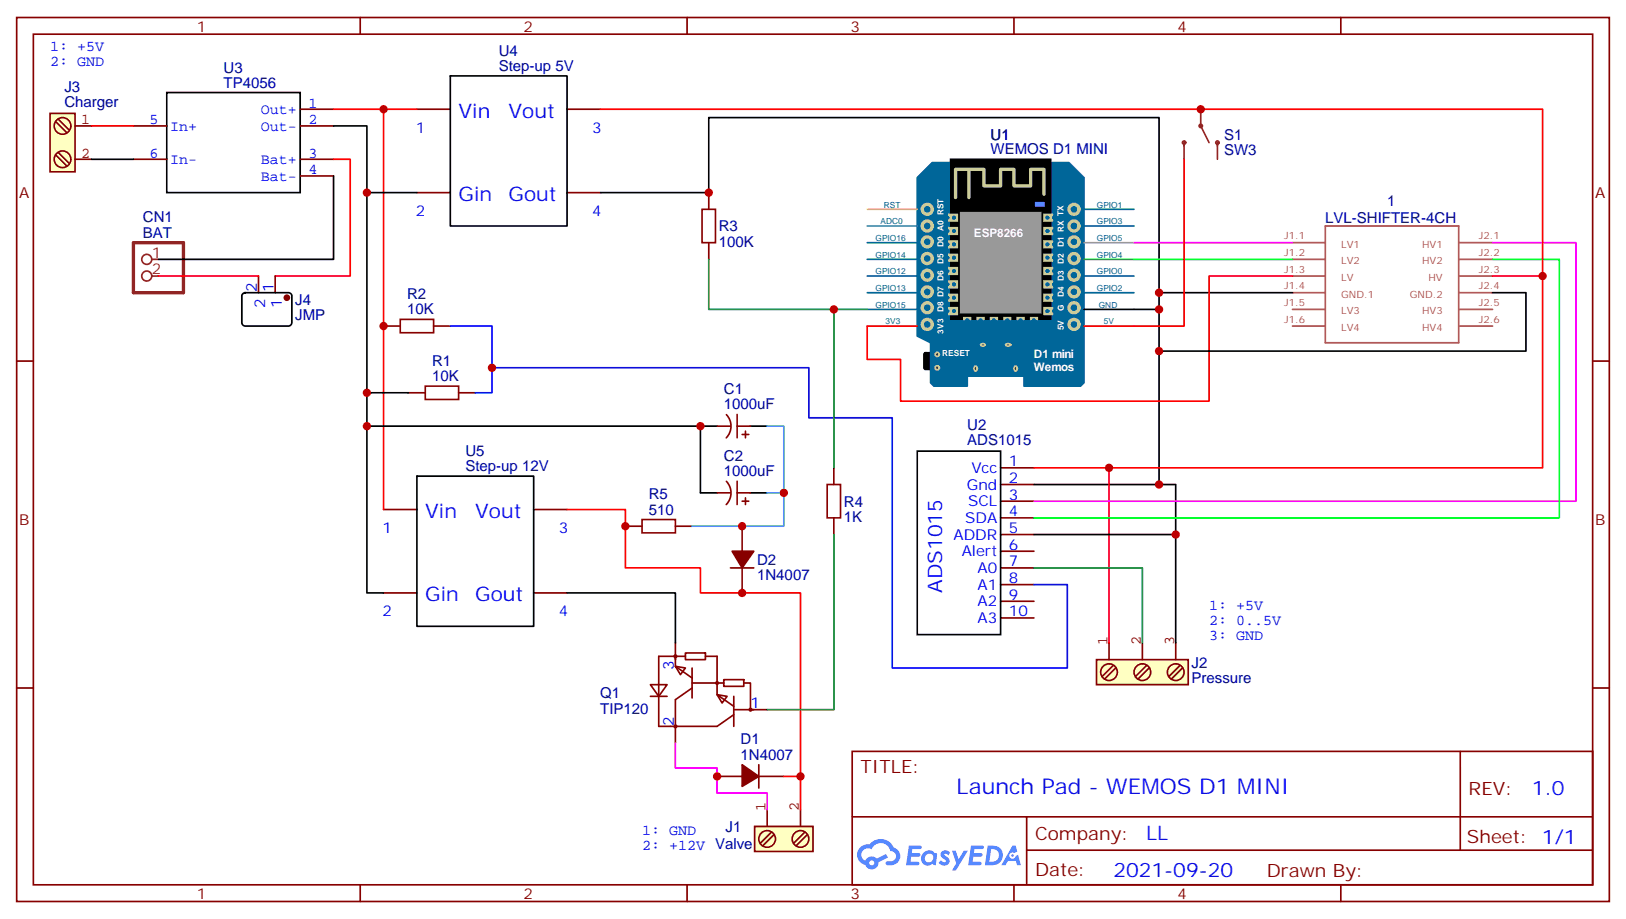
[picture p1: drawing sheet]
<svg xmlns="http://www.w3.org/2000/svg" width="344mm" height="194mm" viewBox="0 0 344 194" stroke-linecap="round" stroke-linejoin="round" font-family="sans-serif">
<g fill="none" stroke="#870000" stroke-width=".35">
<path d="M3.5 3.7h336.9v187h-336.9zM7.1 7.2h329.8v179.9h-329.8zM76.2 3.7v3.5M145.3 3.7v3.5M214.5 3.7v3.5M283.6 3.7v3.5M3.5 76.4h3.6M336.9 76.4h3.5M3.5 145.5h3.6M180.3 158.9h156.6v28.2h-156.6zM308.9 159v20.8M336.9 145.5h3.5"/>
<path d="M180.3 172.8h156.5M217.2 179.8h119.6M217.2 172.8v14.1M76.2 187.1v3.6M145.3 187.1v3.6M214.5 187.1v3.6M283.6 187.1v3.6"/>
</g>
<g fill="#5487ff">
<path d="M199.3 180.1a1.22 1.22 0 0 1 1.7 .3l-.4 .5a.47 .47 0 0 0-.4-.4 .47 .47 0 0 0-.5 .2l.1 .2a1.55 1.55 0 0 1 1 1.5 1.34 1.34 0 0 1-2.2 .1l.4-.5 .8 .4a.29 .29 0 0 0 .3-.3 .29 .29 0 0 0-.3-.3 1.04 1.04 0 0 1-.5-1.7z"/>
<path d="M192.3 178.9h2.1a.43 .43 0 0 1 .4 0 .43 .43 0 0 1 .1 .5l-.3 .2h-1.6l-.1 .9h1.5a.37 .37 0 0 1 .3 .4 .37 .37 0 0 1-.4 .3h-1.5l-.2 1.1h1.3a.43 .43 0 0 1 .4 .1 .43 .43 0 0 1 .1 .4l-.3 .2h-2.4z"/>
<path d="M205.4 178.9h2.1a.43 .43 0 0 1 .5 0 .43 .43 0 0 1 .1 .5l-.3 .2h-1.7l-.1 .9h1.5a.37 .37 0 0 1 .4 .4 .37 .37 0 0 1-.4 .3h-1.6l-.2 1.1h1.3a.43 .43 0 0 1 .5 .1 .43 .43 0 0 1 .1 .4l-.3 .2h-2.5z"/>
<path d="M214.2 178.9h.7l.3 1.2-.6 .3a.69 .69 0 0 0-1 .3 .69 .69 0 0 0 .4 1 .69 .69 0 0 0 .9-.6l.5-.3 .5 2.2h-.8l-.2-.9h-1.7l-.5 .9h-.9z"/>
<path d="M201.4 179.9h.8l.6 1.9 1.1-1.9h.8l-2.5 4.2h-.8l.9-1.5z"/>
<path d="M208.9 178.9l-.5 4.1h1.3a2.11 2.11 0 0 0 2.4-2.1 2.11 2.11 0 0 0-2.5-2zM209.7 179.6a1.39 1.39 0 0 1 1.6 1.4 1.39 1.39 0 0 1-1.8 1.3h-.2z"/>
<path d="M195.3 180.5a1.47 1.47 0 0 0-.2 2.1 1.47 1.47 0 0 0 2.1 .1l.7 .3 .3-2.3-.1-.2-.4-.1a1.49 1.49 0 0 0-2.4 .1zM195.9 180.8a.92 .92 0 0 1 1.5 .6 .92 .92 0 0 1-1.2 1 .9 .9 0 0 1-.3-1.6z"/>
<path d="M182 179.2a2.18 2.18 0 0 0 1 3.8 1.44 1.44 0 0 0 1.7 .9 1.44 1.44 0 0 0 1.1-1.5l2-1-.4-.8-1.9 1a1.47 1.47 0 0 0-2.5 .5 1.39 1.39 0 0 1-.6-2 1.39 1.39 0 0 1 2-.5 2.08 2.08 0 0 1 2.1-1.3 2.08 2.08 0 0 1 1.9 1.7 1.07 1.07 0 0 1 1.1 1 1.07 1.07 0 0 1-1 1.2h-.6a.43 .43 0 0 0-.6 .3 .43 .43 0 0 0 .5 .5 2 2 0 0 0 2.4-1 2 2 0 0 0-.7-2.5l-.5-.2a2.98 2.98 0 0 0-5-.7l-1.1 .1zM183.9 182.5a.54 .54 0 0 1 1 0 .54 .54 0 0 1-1 0z"/>
<circle cx="214.2" cy="181" r=".26"/>
</g>
<path d="M201.1 33.7h21.1v33.9h-21.1zM195.5 74.8l.3-.2h1.4l.3 .2 .1 3-.2 .3h-1.6l-.3-.2z" fill="#000" stroke="#000" stroke-width=".35"/>
<path d="M197.2 34.4h28.9l3.2 3.2v43.4l-.7 .7h-12v-2.1h-12v2.1h-7l-.8-.7v-8.5l-2.8-1.4v-33.5z" fill="#069" stroke="#069" stroke-width=".35"/>
<path d="M203.2 45h16.9v21.1h-16.9z" fill="#999" stroke="#999" stroke-width=".35"/>
<g fill="none" stroke="#cc9" stroke-width=".71">
<path d="M205 35.8v6M220.8 41.1v-5.3h-2.8v3.5h-3.5v-3.5h-2.8v3.5h-3.6v-3.5h-6v6"/>
<circle cx="196.1" cy="47.8" r="1.06"/>
<circle cx="196.1" cy="51.2" r="1.06"/>
<circle cx="196.1" cy="44.3" r="1.06"/>
<circle cx="196.1" cy="54.7" r="1.06"/>
<circle cx="196.1" cy="58.2" r="1.06"/>
<circle cx="227.2" cy="44.3" r="1.06"/>
<circle cx="227.2" cy="51.2" r="1.06"/>
<circle cx="227.2" cy="47.8" r="1.06"/>
<circle cx="227.2" cy="54.7" r="1.06"/>
<circle cx="227.2" cy="58.2" r="1.06"/>
<circle cx="196.1" cy="68.6" r="1.06"/>
<circle cx="196.1" cy="61.7" r="1.06"/>
<circle cx="196.1" cy="65.1" r="1.06"/>
<circle cx="227.2" cy="68.6" r="1.06"/>
<circle cx="227.2" cy="61.7" r="1.06"/>
<circle cx="227.2" cy="65.1" r="1.06"/>
</g>
<path d="M218.7 42.5h2.5v1.4h-2.5z" fill="#69f" stroke="#000" stroke-width=".35"/>
<g fill="#333" stroke="#cc9" stroke-width=".35">
<path d="M206.2 77.5a.46 .46 0 0 1 .5 .5 .46 .46 0 0 1-.5 .4 .68 .68 0 0 1 0-.9z"/>
<path d="M214.7 77.5a.46 .46 0 0 1 .5 .5 .46 .46 0 0 1-.5 .4 .68 .68 0 0 1 0-.9z"/>
<path d="M207.5 72.8l.4-.1 .4 .1a.42 .42 0 0 1-.4 .4 .42 .42 0 0 1-.4-.4z"/>
<path d="M212.8 72.8l.5-.1 .4 .1a.46 .46 0 0 1-.4 .4 .46 .46 0 0 1-.5-.4z"/>
<circle cx="198.3" cy="75" r=".44"/>
<circle cx="198.3" cy="77.8" r=".44"/>
</g>
<g fill="#cc9" stroke="#cc9" stroke-width=".35">
<path d="M220.8 45.3h1.8v1.4h-1.8z"/>
<path d="M220.8 48.2h1.8v1.4h-1.8z"/>
<path d="M220.8 51h1.8v1.4h-1.8z"/>
<path d="M220.8 53.8h1.8v1.4h-1.8z"/>
<path d="M220.8 56.6h1.8v1.4h-1.8z"/>
<path d="M220.8 59.4h1.8v1.5h-1.8z"/>
<path d="M220.8 62.3h1.8v1.4h-1.8z"/>
<path d="M220.8 65.1h1.8v1.4h-1.8z"/>
<path d="M200.7 45.3h1.8v1.4h-1.8z"/>
<path d="M200.7 48.2h1.8v1.4h-1.8z"/>
<path d="M200.7 51h1.8v1.4h-1.8z"/>
<path d="M200.7 53.8h1.8v1.4h-1.8z"/>
<path d="M200.7 56.6h1.8v1.4h-1.8z"/>
<path d="M200.7 59.4h1.8v1.5h-1.8z"/>
<path d="M200.7 62.3h1.8v1.4h-1.8z"/>
<path d="M200.7 65.1h1.8v1.4h-1.8z"/>
<path d="M203.9 67.2h1.4v.4h-1.4z"/>
<path d="M206.7 67.2h1.4v.4h-1.4z"/>
<path d="M209.5 67.2h1.5v.4h-1.5z"/>
<path d="M212.4 67.2h1.4v.4h-1.4z"/>
<path d="M215.2 67.2h1.4v.4h-1.4z"/>
<path d="M218 67.2h1.4v.4h-1.4z"/>
</g>
<g fill="#069" stroke="#069" stroke-width=".35">
<circle cx="223" cy="46" r=".26"/>
<circle cx="221.5" cy="46" r=".26"/>
<circle cx="223" cy="48.9" r=".26"/>
<circle cx="221.5" cy="48.9" r=".26"/>
<circle cx="223" cy="51.7" r=".26"/>
<circle cx="221.5" cy="51.7" r=".26"/>
<circle cx="223" cy="54.5" r=".26"/>
<circle cx="221.5" cy="54.5" r=".26"/>
<circle cx="223" cy="57.3" r=".26"/>
<circle cx="221.5" cy="57.3" r=".26"/>
<circle cx="223" cy="60.1" r=".26"/>
<circle cx="221.5" cy="60.1" r=".26"/>
<circle cx="223" cy="63" r=".26"/>
<circle cx="221.5" cy="63" r=".26"/>
<circle cx="223" cy="65.8" r=".26"/>
<circle cx="221.5" cy="65.8" r=".26"/>
<circle cx="200.4" cy="46" r=".26"/>
<circle cx="201.8" cy="46" r=".26"/>
<circle cx="200.4" cy="48.9" r=".26"/>
<circle cx="201.8" cy="48.9" r=".26"/>
<circle cx="200.4" cy="51.7" r=".26"/>
<circle cx="201.8" cy="51.7" r=".26"/>
<circle cx="200.4" cy="54.5" r=".26"/>
<circle cx="201.8" cy="54.5" r=".26"/>
<circle cx="200.4" cy="57.3" r=".26"/>
<circle cx="201.8" cy="57.3" r=".26"/>
<circle cx="200.4" cy="60.1" r=".26"/>
<circle cx="201.8" cy="60.1" r=".26"/>
<circle cx="200.4" cy="63" r=".26"/>
<circle cx="201.8" cy="63" r=".26"/>
<circle cx="200.4" cy="65.8" r=".26"/>
<circle cx="201.8" cy="65.8" r=".26"/>
<circle cx="204.6" cy="67.9" r=".38"/>
<circle cx="207.4" cy="67.9" r=".38"/>
<circle cx="210.2" cy="67.9" r=".38"/>
<circle cx="213" cy="67.9" r=".38"/>
<circle cx="215.9" cy="67.9" r=".38"/>
<circle cx="218.7" cy="67.9" r=".38"/>
</g>
<path d="M183.4 58.4h10.6M183.4 51.3h10.6M183.4 54.9h10.6M229.3 44.3h10.6M229.3 47.8h10.6M229.3 58.4h10.6M183.4 61.9h10.6M183.4 65.4h10.6M229.3 61.9h10.6" fill="none" stroke="#069" stroke-width=".35"/>
<path d="M229.3 51.3h10.6" fill="none" stroke="#999" stroke-width=".35"/>
<path d="M229.3 54.9h10.6" fill="none" stroke="#3c3" stroke-width=".35"/>
<path d="M35.3 19.6h28.2v21.1h-28.2zM95.2 16.1h24.7v31.7h-24.7zM229.3 65.4h10.6M194 95.4h17.7v38.8h-17.7zM88.2 100.7h24.7v31.8h-24.7z" fill="none" stroke="#000" stroke-width=".35"/>
<path d="M183.4 69h10.6M229.3 69h10.6" fill="none" stroke="#f00" stroke-width=".35"/>
<path d="M183.4 44.3h10.6" fill="none" stroke="#fc3" stroke-width=".35"/>
<path d="M183.4 47.8h10.6" fill="none" stroke="#0cc" stroke-width=".35"/>
<g fill="none" stroke="#870000" stroke-width=".35">
<path d="M28.2 26.6h7.1M28.2 33.7h7.1M63.5 23.1h7.1M63.5 26.6h7.1M63.5 33.7h7.1M63.5 37.2h7.1M88.2 23.1h7M119.9 23.1h7.1M88.2 40.7h7M119.9 40.7h7.1M211.7 99h7M81.1 107.8h7.1"/>
<path d="M112.9 107.8h7M211.7 102.5h7M211.7 106h7M211.7 109.5h7M211.7 113.1h7M211.7 116.6h7M81.1 125.4h7.1M112.9 125.4h7M211.7 120.1h7M211.7 123.6h7M211.7 127.2h7M211.7 130.7h7"/>
</g>
<path d="M159.6 174.8h12.4v5.3h-12.4z" fill="#ffffc2" stroke="#850000" stroke-width=".35"/>
<path d="M162.3 175.7a1.76 1.76 0 0 0-1.6 2.6 1.76 1.76 0 0 0 3 .1 1.76 1.76 0 0 0-1.3-2.7M162.3 171.3v3.5M163.2 176l-2.3 2.3M163.7 176.6l-2.3 2.3M169.3 175.7a1.76 1.76 0 0 0-1.5 2.6 1.76 1.76 0 0 0 3 .1 1.76 1.76 0 0 0-1.3-2.7M169.3 171.3v3.5M170.2 176l-2.3 2.3M170.7 176.6l-2.2 2.3" fill="none" stroke="#850000" stroke-width=".35"/>
<path d="M232 139.5h19.4v5.3h-19.4z" fill="#ffffc2" stroke="#850000" stroke-width=".35"/>
<path d="M234.6 136v3.5M241.7 136v3.5M248.7 136v3.5M234.6 140.4a1.76 1.76 0 0 0-1.6 2.6 1.76 1.76 0 0 0 3.1 .1 1.76 1.76 0 0 0-1.3-2.7M235.5 140.8l-2.3 2.3M236 141.3l-2.3 2.3M241.7 140.4a1.76 1.76 0 0 0-1.6 2.6 1.76 1.76 0 0 0 3 .1 1.76 1.76 0 0 0-1.3-2.7M242.5 140.8l-2.3 2.3M243.1 141.3l-2.3 2.3M248.7 140.4a1.76 1.76 0 0 0-1.5 2.6 1.76 1.76 0 0 0 3 .1 1.76 1.76 0 0 0-1.3-2.7M249.6 140.8l-2.3 2.3M250.1 141.3l-2.3 2.3" fill="none" stroke="#850000" stroke-width=".35"/>
<g fill="none" stroke="#870000" stroke-width=".35">
<path d="M86.4 83.1h3.6M97 83.1h3.5M142.9 138.8h-3.6v14.8h12.4l3.5-2.4M142.9 136v3.5M145 138.8h-2.1v2.1l3.5 2.5M145 138.1h4.2v1.4h-4.2zM149.2 138.8h2.5v8.1l3.5 2.5M137.6 144.8h3.5l-1.8 2.5zM137.6 147.3h3.5M142.9 140.9l2.1 .4-1.1 1.4zM146.4 145.5l-3.5 2.5v9.2M146.4 144.5h6.7"/>
<path d="M146.4 141.3v6.3M151.7 146.9l2.1 .4-1 1.4zM153.1 143.8h4.2v1.4h-4.2zM155.2 150.1h7.1M155.2 147.3v6.3M157.3 144.5h1.4v5.6M151.7 164.2h5.3M160.5 164.2h5.3M160.5 161.7v5"/>
<circle cx="142.9" cy="138.8" r=".26"/>
<circle cx="142.9" cy="153.6" r=".26"/>
<circle cx="151.7" cy="144.5" r=".26"/>
<circle cx="158.8" cy="150.1" r=".26"/>
</g>
<path d="M90 81.7h7v2.8h-7z" fill="none" stroke="#a10000" stroke-width=".35"/>
<path d="M157 161.7l3.5 2.5-3.5 2.1z" fill="#870000" stroke="#870000" stroke-width=".35"/>
<path d="M28.2 51.3h10.6v10.6h-10.6z" fill="none" stroke="#8c2424" stroke-width=".71"/>
<g fill="none" stroke="#8c2424" stroke-width=".35">
<path d="M32.1 58.4h1.4M32.1 54.9h1.4"/>
<circle cx="31" cy="58.4" r="1.06"/>
<circle cx="31" cy="54.9" r="1.06"/>
</g>
<path d="M10.6 24h5.3v12.3h-5.3z" fill="#ffffc2" stroke="#850000" stroke-width=".35"/>
<path d="M11.8 32.8l2.3 2.3M11.8 25.8l2.3 2.2M12.3 25.2l2.3 2.3M12.3 32.3l2.3 2.3M15 33.7a1.76 1.76 0 0 0-2.6-1.6 1.76 1.76 0 0 0-.1 3.1 1.76 1.76 0 0 0 2.7-1.4M15 26.6a1.76 1.76 0 0 0-2.6-1.5 1.76 1.76 0 0 0-.1 3 1.76 1.76 0 0 0 2.7-1.3M15.9 26.6h3.5M15.9 33.7h3.5" fill="none" stroke="#850000" stroke-width=".35"/>
<path d="M19.4 26.6h8.8M70.6 33.7h3.5v24.7h-15.9M70.6 23.1h17.6M81.1 23.1v84.7M127 23.1h199.3v35.3M250.5 33.7v35.3h-10.6M33.5 58.4h21.2M273.4 58.4h-17.6v26.4h-65.3v-8.8h-7.1v-7M315.7 58.4h10.6v40.6h-107.6M234.6 99v37M119.9 107.8h12.4v12.3h15.9v5.3h21.1v45.9M165.8 164.2h3.5" fill="none" stroke="#f00" stroke-width=".35"/>
<g fill="none" stroke="#000" stroke-width=".35">
<path d="M19.4 33.7h8.8M70.6 37.2v17.7h-37.1M70.6 26.6h7v14.1h10.6M77.6 40.7v84.7h3.5M127 40.7h22.9v-15.8h95.3v40.5h-5.3M51.4 62.1l.5-.2h9.1a.71 .71 0 0 1 .7 .7v5.7a.76 .76 0 0 1-.7 .7h-9.1a.76 .76 0 0 1-.7-.7v-5.7zM245.2 65.4v37.1h-26.5M245.2 61.9h28.2M315.7 61.9h7.1v12.4h-77.6M77.6 90.1h70.6v14.1h3.5M77.6 83.1h8.8M148.2 90.1h3.5"/>
<path d="M158.7 90.1h3.6M158.7 104.2h3.6M218.7 113.1h30M245.2 102.5h3.5v33.5M119.9 125.4h23v10.6"/>
</g>
<path d="M148.5 44.3h2.8v7h-2.8zM84.7 67.6h7v2.8h-7zM135.8 109.9h7.1v2.8h-7.1zM175 102.5h2.8v7h-2.8z" fill="none" stroke="#a10000" stroke-width=".35"/>
<g fill="none" stroke="#870000" stroke-width=".35">
<path d="M54.7 58.4v3.5M58.2 58.4v3.5M149.9 40.7v3.6M149.9 51.3v3.6M81.1 69h3.6M91.7 69h3.5M151.7 90.1h2.8M153.7 87.7a3.5 3.5 0 0 1-.1 4.9M155.9 87.7v4.9M155.9 90.1h2.8M157 91.9h1.4M157.7 91.2v1.4"/>
<path d="M176.4 99v3.5M132.3 111.3h3.5M142.9 111.3h3.5M151.7 104.2h2.8M153.7 101.8a3.5 3.5 0 0 1-.1 4.9M155.9 101.8v4.9M155.9 104.2h2.8M157 111.3v5.3M157 106h1.4M157.7 105.3v1.4M176.4 109.5v3.6M154.5 120.1h5"/>
<path d="M157 120.1v5.3"/>
</g>
<path d="M149.9 54.9v10.5h26.5M183.4 65.4h-7v33.6M176.4 113.1v37h-14.1M218.7 120.1h23v15.9" fill="none" stroke="#008700" stroke-width=".35"/>
<g fill="none" stroke="#a64a4a" stroke-width=".35">
<path d="M273.4 58.4h6.9M273.4 54.9h6.9M273.4 51.3h6.9M280.3 47.8h28.3v24.7h-28.3zM308.8 58.4h6.9M308.8 54.9h6.9M308.8 51.3h6.9M273.4 65.4h6.9M273.4 61.9h6.9M273.4 69h6.9M308.8 65.4h6.9M308.8 61.9h6.9"/>
<path d="M308.8 69h6.9"/>
</g>
<path d="M239.9 54.9h33.5M315.7 54.9h14.1v54.6h-111.1" fill="none" stroke="#0f0" stroke-width=".35"/>
<path d="M239.9 51.3h33.5M315.7 51.3h17.7v54.7h-114.7M142.9 157.2v5.3h8.8v5.2h10.6v3.6" fill="none" stroke="#f0f" stroke-width=".35"/>
<path d="M95.2 69h8.9v14.1h-3.6M104.1 77.8h67v10.6h17.6v52.9h37.1v-17.7h-7.1" fill="none" stroke="#00f" stroke-width=".35"/>
<g fill="#870000" stroke="#870000" stroke-width=".35">
<path d="M154.9 116.6h4.6l-2.5 3.5z"/>
<circle cx="60.7" cy="63" r=".53"/>
</g>
<path d="M162.3 90.1h3.5v14.1h-3.5M165.8 104.2v7.1h-19.4" fill="none" stroke="#0ff" stroke-width=".35"/>
<g fill="none" stroke="#8c2424" stroke-width=".35">
<path d="M250.5 30.2v3.5M254 23.1v3.5l1.8 3.6M257.5 30.2v3.5"/>
<circle cx="250.5" cy="30.2" r=".35"/>
<circle cx="254" cy="26.6" r=".35"/>
<circle cx="257.5" cy="30.2" r=".35"/>
</g>
<g fill="#c00">
<circle cx="81.1" cy="23.1" r=".88"/>
<circle cx="77.6" cy="40.7" r=".88"/>
<circle cx="245.2" cy="65.4" r=".88"/>
<circle cx="245.2" cy="102.5" r=".88"/>
<circle cx="248.7" cy="113.1" r=".88"/>
<circle cx="245.2" cy="61.9" r=".88"/>
<circle cx="81.1" cy="69" r=".88"/>
<circle cx="77.6" cy="83.1" r=".88"/>
<circle cx="104.1" cy="77.8" r=".88"/>
<circle cx="132.3" cy="111.3" r=".88"/>
<circle cx="157" cy="125.4" r=".88"/>
<circle cx="165.8" cy="104.2" r=".88"/>
<circle cx="157" cy="111.3" r=".88"/>
<circle cx="176.4" cy="65.4" r=".88"/>
<circle cx="149.9" cy="40.7" r=".88"/>
<circle cx="77.6" cy="90.1" r=".88"/>
<circle cx="148.2" cy="90.1" r=".88"/>
<circle cx="234.6" cy="99" r=".88"/>
<circle cx="245.2" cy="74.3" r=".88"/>
<circle cx="326.3" cy="58.4" r=".88"/>
<circle cx="254" cy="23.1" r=".88"/>
<circle cx="151.7" cy="164.2" r=".88"/>
<circle cx="169.3" cy="164.2" r=".88"/>
</g>
<text font-size="4.6" fill="#00f" x="202.4" y="168">Launch Pad - WEMOS D1 MINI</text>
<g font-size="4.2" fill="#00f">
<text x="97" y="24.9">Vin</text>
<text x="107.6" y="24.9">Vout</text>
<text x="97" y="42.5">Gin</text>
<text x="107.6" y="42.5">Gout</text>
<text x="90" y="109.5">Vin</text>
<text x="100.5" y="109.5">Vout</text>
<text x="199.3" y="125.4" transform="rotate(-90 199.3 125.4)">ADS1015</text>
<text x="90" y="127.2">Gin</text>
<text x="100.5" y="127.2">Gout</text>
<text x="324.1" y="168.2">1.0</text>
<text x="242.4" y="177.8">LL</text>
<text x="235.5" y="185.6">2021-09-20</text>
</g>
<g font-size="3.9" fill="#800">
<text x="182" y="163.5">TITLE:</text>
<text x="310.7" y="168.2">REV:</text>
<text x="218.9" y="177.7">Company:</text>
<text x="310.3" y="178.3">Sheet: 1/1</text>
<text x="218.9" y="185.4">Date:</text>
<text x="268" y="185.5">Drawn By:</text>
</g>
<g font-size="3.2" fill="#00f">
<text x="10.6" y="10.8">1: +5V</text>
<text x="10.6" y="13.9">2: GND</text>
<text x="65.3" y="22.8">1</text>
<text x="31.6" y="26.3">5</text>
<text x="36" y="27.7">In+</text>
<text x="55.2" y="24.2">Out+</text>
<text x="55.2" y="27.7">Out-</text>
<text x="65.3" y="26.3">2</text>
<text x="87.9" y="28">1</text>
<text x="125.2" y="28">3</text>
<text x="31.6" y="33.3">6</text>
<text x="36" y="34.7">In-</text>
<text x="55.2" y="34.7">Bat+</text>
<text x="65.3" y="33.3">3</text>
<text x="55.2" y="38.3">Bat-</text>
<text x="65.3" y="36.9">4</text>
<text x="87.9" y="45.7">2</text>
<text x="125.2" y="45.7">4</text>
<text x="54.3" y="61.7" transform="rotate(-90 54.3 61.7)">2</text>
<text x="56.1" y="65.2" transform="rotate(-90 56.1 65.2)">2</text>
<text x="57.9" y="61.7" transform="rotate(-90 57.9 61.7)">1</text>
<text x="59.6" y="65.2" transform="rotate(-90 59.6 65.2)">1</text>
<text x="205.5" y="100">Vcc</text>
<text x="213.4" y="98.6">1</text>
<text x="204.5" y="103.5">Gnd</text>
<text x="204.8" y="107.1">SCL</text>
<text x="213.4" y="102.1">2</text>
<text x="213.4" y="105.7">3</text>
<text x="80.9" y="112.7">1</text>
<text x="118.2" y="112.7">3</text>
<text x="204.2" y="110.6">SDA</text>
<text x="213.4" y="109.2">4</text>
<text x="213.4" y="112.7">5</text>
<text x="201.7" y="114.1">ADDR</text>
<text x="203.4" y="117.7">Alert</text>
<text x="213.4" y="116.2">6</text>
<text x="213.4" y="119.8">7</text>
<text x="206.8" y="121.2">A0</text>
<text x="206.8" y="124.7">A1</text>
<text x="213.4" y="123.3">8</text>
<text x="80.9" y="130.4">2</text>
<text x="118.2" y="130.4">4</text>
<text x="206.8" y="128.2">A2</text>
<text x="206.8" y="131.8">A3</text>
<text x="213.4" y="126.8">9</text>
<text x="213.4" y="130.4">10</text>
<text x="255.8" y="128.9">1: +5V</text>
<text x="255.8" y="132.1">2: 0..5V</text>
<text x="255.8" y="135.3">3: GND</text>
<text x="142.5" y="141.6" transform="rotate(-90 142.5 141.6)">3</text>
<text x="158.7" y="149.8">1</text>
<text x="142.5" y="153.5" transform="rotate(-90 142.5 153.5)">2</text>
<text x="135.8" y="176.6">1: GND</text>
<text x="135.8" y="179.7">2: +12V Valve</text>
</g>
<g font-size="3.2" fill="#800">
<text x="41.6" y="6.7">1</text>
<text x="110.8" y="6.7">2</text>
<text x="179.9" y="6.7">3</text>
<text x="249.1" y="6.7">4</text>
<text x="4.1" y="41.8">A</text>
<text x="337.4" y="41.8">A</text>
<text x="4.1" y="110.9">B</text>
<text x="337.4" y="110.9">B</text>
<text x="41.6" y="190.1">1</text>
<text x="110.8" y="190.1">2</text>
<text x="179.9" y="190.1">3</text>
<text x="249.1" y="190.1">4</text>
</g>
<g font-size="3.2" fill="#000080">
<text x="105.5" y="11.8">U4</text>
<text x="47.3" y="15.3">U3</text>
<text x="105.5" y="15">Step-up 5V</text>
<text x="13.6" y="22.7">Charger</text>
<text x="13.6" y="19.5">J3</text>
<text x="47.3" y="18.5">TP4056</text>
<text x="209.5" y="29.7">U1</text>
<text x="258.9" y="29.5">S1</text>
<text x="209.5" y="32.6">WEMOS D1 MINI</text>
<text x="258.9" y="32.8">SW3</text>
<text x="30.2" y="47">CN1</text>
<text x="280.3" y="47.2">LVL-SHIFTER-4CH</text>
<text x="293.4" y="43.5">1</text>
<text x="30.2" y="50.3">BAT</text>
<text x="152" y="52.2">100K</text>
<text x="152.1" y="48.9">R3</text>
<text x="62.4" y="64.5">J4</text>
<text x="86.1" y="63.3">R2</text>
<text x="62.4" y="67.7">JMP</text>
<text x="86.1" y="66.5">10K</text>
<text x="91.4" y="77.4">R1</text>
<text x="91.4" y="80.6">10K</text>
<text x="153.1" y="83.4">C1</text>
<text x="153.1" y="86.6">1000uF</text>
<text x="204.6" y="94.2">ADS1015</text>
<text x="204.6" y="91">U2</text>
<text x="98.4" y="99.7">Step-up 12V</text>
<text x="98.4" y="96.5">U5</text>
<text x="153.1" y="100.7">1000uF</text>
<text x="153.1" y="97.5">C2</text>
<text x="137.2" y="105.6">R5</text>
<text x="178.5" y="107.1">R4</text>
<text x="137.2" y="108.8">510</text>
<text x="178.5" y="110.4">1K</text>
<text x="160.2" y="119.5">D2</text>
<text x="160.2" y="122.7">1N4007</text>
<text x="252.1" y="141.2">J2</text>
<text x="127" y="147.7">Q1</text>
<text x="252.1" y="144.4">Pressure</text>
<text x="127" y="150.9">TIP120</text>
<text x="156.7" y="160.7">1N4007</text>
<text x="156.7" y="157.5">D1</text>
<text x="153.5" y="175.9">J1</text>
</g>
<g font-size="3.2" fill="#840000">
<text x="17.1" y="26.3">1</text>
<text x="17.1" y="33.3">2</text>
<text x="234.2" y="136.3" transform="rotate(-90 234.2 136.3)">1</text>
<text x="241.3" y="136.3" transform="rotate(-90 241.3 136.3)">2</text>
<text x="248.4" y="136.3" transform="rotate(-90 248.4 136.3)">3</text>
<text x="161.9" y="171.6" transform="rotate(-90 161.9 171.6)">1</text>
<text x="169" y="171.6" transform="rotate(-90 169 171.6)">2</text>
</g>
<g font-size="3.2" fill="#8d2323">
<text x="32.1" y="58">2</text>
<text x="32.1" y="54.5">1</text>
</g>
<g font-size="2.5" fill="#fff">
<text x="206" y="50.2">ESP8266</text>
<text x="218.7" y="75.7">D1 mini</text>
<text x="218.7" y="78.4">Wemos</text>
</g>
<g font-size="2.1" fill="#a54b4b">
<text x="271.7" y="50.6">J1.1</text>
<text x="283.7" y="52.4">LV1</text>
<text x="300.8" y="52.4">HV1</text>
<text x="312.8" y="50.6">J2.1</text>
<text x="271.7" y="57.7">J1.3</text>
<text x="271.7" y="54.2">J1.2</text>
<text x="283.7" y="59.4">LV</text>
<text x="283.7" y="55.9">LV2</text>
<text x="300.8" y="55.9">HV2</text>
<text x="302.2" y="59.4">HV</text>
<text x="312.8" y="57.7">J2.3</text>
<text x="312.8" y="54.2">J2.2</text>
<text x="271.7" y="64.7">J1.5</text>
<text x="271.7" y="61.2">J1.4</text>
<text x="283.7" y="63">GND.1</text>
<text x="298.2" y="63">GND.2</text>
<text x="312.8" y="64.7">J2.5</text>
<text x="312.8" y="61.2">J2.4</text>
<text x="271.7" y="68.3">J1.6</text>
<text x="283.7" y="66.5">LV3</text>
<text x="283.7" y="70">LV4</text>
<text x="300.8" y="70">HV4</text>
<text x="300.8" y="66.5">HV3</text>
<text x="312.8" y="68.3">J2.6</text>
</g>
<g font-size="1.8" fill="#069">
<text x="186.3" y="47.4">ADC0</text>
<text x="187" y="43.9">RST</text>
<text x="232" y="43.9">GPIO1</text>
<text x="232" y="47.4">GPIO3</text>
<text x="185.2" y="51">GPIO16</text>
<text x="232" y="51">GPIO5</text>
<text x="185.2" y="54.5">GPIO14</text>
<text x="185.2" y="58">GPIO12</text>
<text x="232" y="54.5">GPIO4</text>
<text x="232" y="58">GPIO0</text>
<text x="185.2" y="61.6">GPIO13</text>
<text x="185.2" y="65.1">GPIO15</text>
<text x="232" y="61.6">GPIO2</text>
<text x="232.4" y="65.1">GND</text>
<text x="187.3" y="68.6">3V3</text>
<text x="233.5" y="68.6">5V</text>
</g>
<g font-size="1.8" fill="#fff">
<text x="199.6" y="52.3" transform="rotate(-90 199.6 52.3)">D0</text>
<text x="199.6" y="48.8" transform="rotate(-90 199.6 48.8)">A0 RST</text>
<text x="225" y="52.3" transform="rotate(-90 225 52.3)">D1 RX TX</text>
<text x="199.6" y="59.4" transform="rotate(-90 199.6 59.4)">D6</text>
<text x="199.6" y="55.9" transform="rotate(-90 199.6 55.9)">D5</text>
<text x="225" y="59.4" transform="rotate(-90 225 59.4)">D3</text>
<text x="225" y="55.9" transform="rotate(-90 225 55.9)">D2</text>
<text x="225" y="65.8" transform="rotate(-90 225 65.8)">G</text>
<text x="225" y="62.9" transform="rotate(-90 225 62.9)">D4</text>
<text x="199.6" y="70.6" transform="rotate(-90 199.6 70.6)">3V3</text>
<text x="199.6" y="66.1" transform="rotate(-90 199.6 66.1)">D8 D7</text>
<text x="225" y="69.9" transform="rotate(-90 225 69.9)">5V</text>
<text x="199.3" y="75.3">RESET</text>
</g>
</svg>
